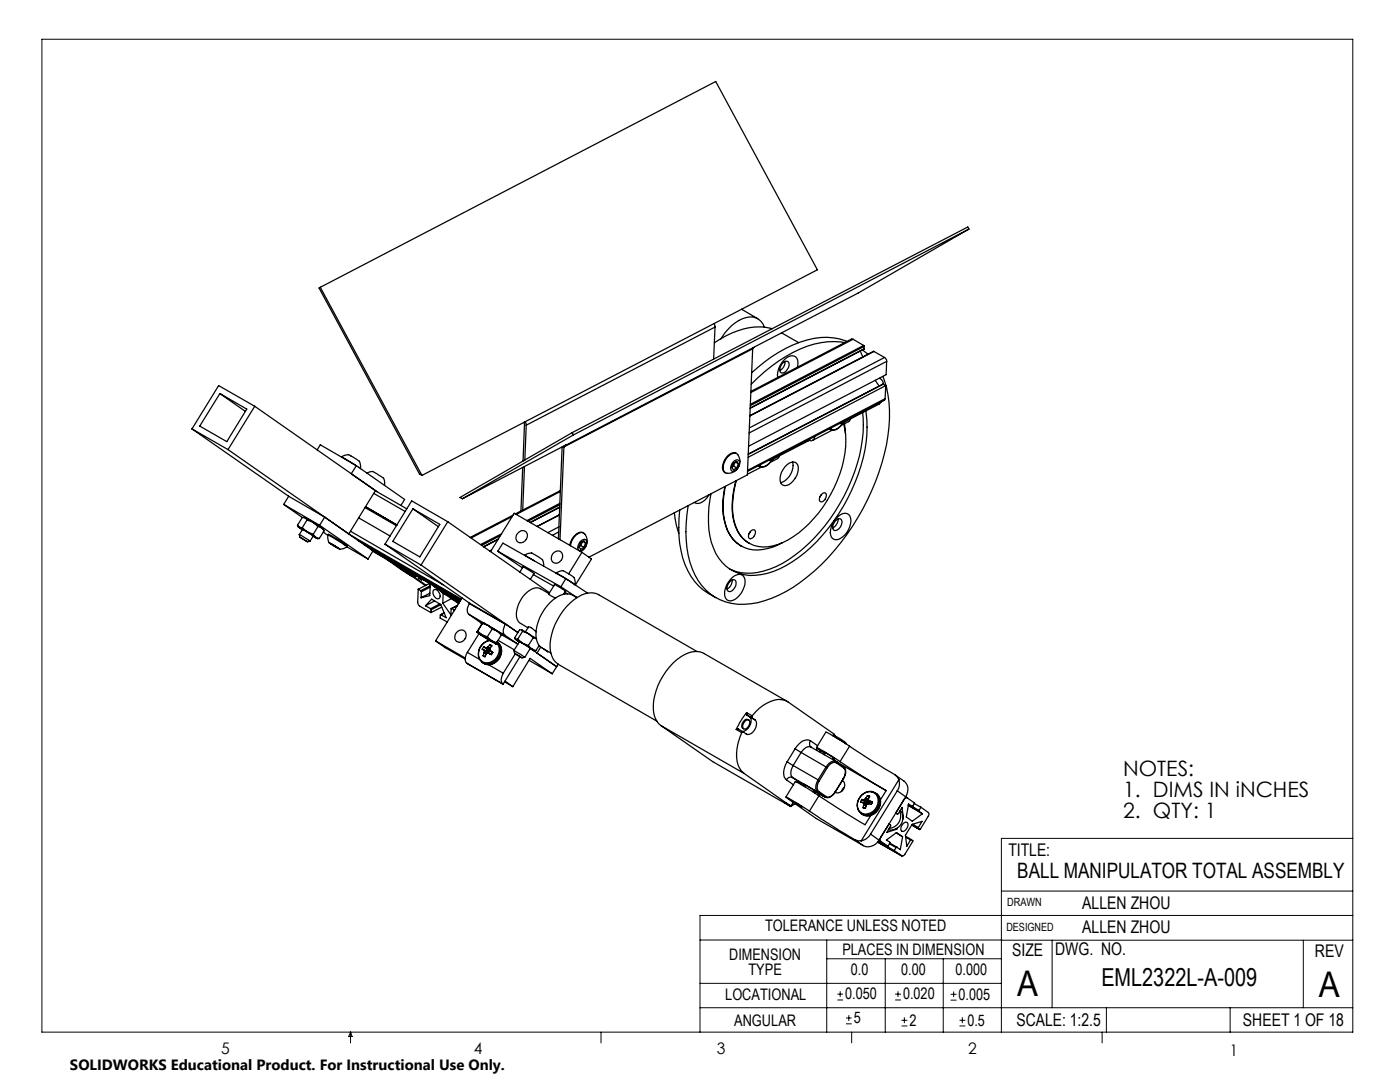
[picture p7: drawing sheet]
<svg xmlns="http://www.w3.org/2000/svg" width="279mm" height="216mm" viewBox="0 0 279 216" stroke-linecap="round" stroke-linejoin="round" font-family="sans-serif">
<g fill="none" stroke="#000" stroke-width=".2">
<path d="M8.4 7.8h261.6v198.2h-261.6zM199.8 177.8h70.2M270 167.3h-70.2v38.7M139.7 187.6h60.2M139.7 196.2h60.1M165 187.6v18.4M165 191.3h34.8M167.1 199.5h1.1M167.1 198.4h1.1M167.7 197.8v1.1M176.7 191.3v14.7M178.6 199.5h1.2"/>
<path d="M178.6 198.4h1.2M179.2 197.8v1.1M188.2 191.3v14.7M189.7 199.6h1.2M189.7 198.4h1.2M190.3 197.8v1.2M199.8 187.6h70.2M210 187.6v13.5M260.1 187.6v13.5M270 182.7h-130.3v23.3M70 206v2.1M70 206l.3 .8h-.7z"/>
<path d="M119.9 206v2.1M139.7 201.1h130.3M168.8 204.3h1.2M168.8 203.1h1.2M169.4 202.6v1.1M170 206v2.1M179.9 204.7h1.2M179.9 203.6h1.2M180.5 203v1.2M191.5 204.7h1.2M191.5 203.6h1.2M192.1 203v1.2"/>
<path d="M220 206v2.1M220.8 201.1v4.9M245.5 201.1v4.9"/>
</g>
<g fill="none" stroke="#000" stroke-width=".25">
<path d="M63.9 57.3l-.2 .2 20 37.1 .5 .3M63.9 57.3l20.3 37.6M63.9 57.3l78.9-41 20.3 37.5-20.6 10.8M193.4 45.7l-.3-.4-78.9 41M193.4 45.7l-79 41.1M193.4 45.7l-22.2 12.8-20.8 10.9M43.9 78.5l5.3 3.1-3.9 6.5-5.4-3.1zM43.9 78.5l5.1 3.6M142.5 64.6l.2 .7M142.5 64.6l-37.7 19.5M142.7 65.3l-37.7 19.5M142.7 65.3l-.3 6.4"/>
<path d="M143.9 67.6l-1.3 .8M148 61.7l3.2 1.9M150.2 69.6l-37.7 19.6M150.2 69.6l-1 25.2-31.7 16.4M150.4 69.4l-.2 .2M150.4 69.4l-37.7 19.6M152.5 65.3a14.4 14.4 0 0 0-8.6 2.3M152.5 65.3l1.6 .3M152.5 65.3a2.98 2.98 0 0 0-4.3-1.7 9.6 9.6 0 0 0-4.3 4M156 66.4l3.4 2M156 72.6a.9 .9 0 0 1 1.4-.3 1.74 1.74 0 0 1-1.4 2.1 1.18 1.18 0 0 1 0-1.8zM156.7 72.1a1.96 1.96 0 0 1-1.1 1.8"/>
<path d="M159.1 73.3l.1-.3a1.41 1.41 0 0 0-1.1-2 4 4 0 0 0-2.9 4.3M168.6 68.4a16.6 16.6 0 0 0-11.8 2.7 34.4 34.4 0 0 0-6.9 5.6M169.1 68.1a12.7 12.7 0 0 0-9.4 .2 28.2 28.2 0 0 0-9.7 6.1M170.3 67.7h-.4l-20 10.4M170.3 67.7l2.1 1.2M170.3 67.7l-20.4 10.6M171.7 70.1l.5 1.1M172.1 69.8l1.1 .9M172.4 68.9l.1 .2M172.4 68.9l-22.6 11.8M172.4 69.6l-22.7 11.9M172.4 69.6l-22.7 11.8"/>
<path d="M172.5 69.1l-.1 .5M172.5 69.1l-22.7 11.8M174.4 70.1l-24.8 12.8M174.4 70.1l2.1 1.2M174.4 70.1l-24.8 12.9M174.7 75.9l.7 1.1M175.5 75.5a1.14 1.14 0 0 1 .8 1.2M176.2 75.1a25.4 25.4 0 0 1 .3 15.5 46.5 46.5 0 0 1-16.8 25.6 20.3 20.3 0 0 1-12.5 4.4 10.7 10.7 0 0 1-9.5-8.4 25.8 25.8 0 0 1-.4-11.3M176.2 76.7l-26.9 13.9M176.2 76.7l.6 .2M176.2 76.7l-26.9 14M176.5 71.3l.4 .5 .1 .3"/>
<path d="M176.5 71.3l-26.9 14.1M176.6 79.6l-.1 .3-27.3 14.2M176.6 79.6l-27.4 14.2M176.8 76.9l-27.5 14.3M176.8 76.9l-.2 2.7M177 72.1l-.2 2.7-27.4 14.2M177 72.1l-27.5 14.3M38.3 85.6l7.2 4.1M38.3 85.6l19.3 13.4M50.8 81.1l-7.2-4.2-5.3 8.7M50.8 81.1l-5.3 8.6M50.8 81.1l24.1 16.8-5.3 8.6-24.1-16.8"/>
<path d="M57.6 99l-1 1.6M57.6 99l7.2 4.2M63.3 89.8l.6-1 7.2 4.1M68.2 91.2h.1M68.2 91.2l.5-.3a1.47 1.47 0 0 1 1.7 .3l.7 .4a1.61 1.61 0 0 1 .8 1.9M68.2 91.2l2.7 1.6M71.1 92.9l-1 1.6 5.1 3.6M71.1 92.9l9.7 6.8-.8 1.2M71.6 93.2v.1M73.2 94.4h.1a1.59 1.59 0 0 1 2.1 .3l.3 .2a1.53 1.53 0 0 1 1 1.9M74.6 98.5l6.3 3.6M74.9 97.9l6.3 3.6"/>
<path d="M104.3 93.3l-.3 8.7M104.6 84.3h.1M104.6 84.3l-.2 7.7M104.7 93.1l-.4 8.7M104.8 84.1l.2 .7M104.8 84.1l-20.6 10.8M105 84.8l-.3 7M111.8 97.9l-9 4.7M111.8 98.1l-8.8 4.6M112.2 89.2l-.8 18.3M112.5 89.2l-.7 18.5M112.7 89l-.2 .2"/>
<path d="M112.7 89l.2-.2-20.6 10.7M114.2 86.3l-22.4 13 .5 .2M114.2 86.3l.2 .5M114.4 86.8l-22.1 12.7M141.5 98.7l-.1 .2a2.53 2.53 0 0 1-2.5 1.5l-.3-.1M144.7 97.1a13.9 13.9 0 0 0 1 9.7 6.3 6.3 0 0 0 2.2 2.1M144.7 97a14.1 14.1 0 0 0 1 9.8 6.4 6.4 0 0 0 7.6 2.6l1.1-.3 1.8-.8M145.5 90.9a1.1 1.1 0 0 1 1.9 .2 2.33 2.33 0 0 1-.3 2.4 2.33 2.33 0 0 1-2.3 .8 1.92 1.92 0 0 1 0-2.5zM146.4 93l-.3 .2M146.4 93l.6 .4M146.5 92l.6-.2a.81 .81 0 0 1 .3 1.4 1.19 1.19 0 0 1-1.4 .8 1.59 1.59 0 0 1 .5-2zM146.7 92.3l-.3 .7"/>
<path d="M146.8 92.2l.6 .3M146.9 96a14.6 14.6 0 0 0 .2 9.9 6.1 6.1 0 0 0 2.4 2.5M147 90.5a1.57 1.57 0 0 0-2 .7 2.41 2.41 0 0 0-.4 3.1h.2M147.4 92.5l-.4-.4-.6 .3-.3 .9 .3 .4 .6-.3M147.4 92.5l-.4 .9M151.3 93l.3 .1M151.4 92.9l.2 .2M151.6 92.8a1.2 1.2 0 0 0 1.9-.3l.6-.8a2.06 2.06 0 0 1-2.5 1.4M151.9 93.2l-2.7 1.4M154.5 91.3l-.3 .4-.6 .1M155.6 90.9l-.4 .6-1.5 .8M157.1 92.7a1.23 1.23 0 0 1 1.2-.5 1.23 1.23 0 0 1 1 1 3.9 3.9 0 0 1-2.2 3.6 1.13 1.13 0 0 1-1.2-.3 1.13 1.13 0 0 1-.2-1.1 3.9 3.9 0 0 1 1.4-2.7z"/>
<path d="M158.2 92.2a3.6 3.6 0 0 1-2.4 4.1M161.6 87.6l-.3 .4-7.2 3.7M162.6 87.1a.83 .83 0 0 1-1.2 .8M163.9 98.7l-.3 .5M164 98.6l.3-.2h.4a1.14 1.14 0 0 1-1 1.7 1.05 1.05 0 0 1 .3-1.5zM165.5 85.6l.2 .1M165.5 85.5l.2 .2M166.1 85.8l-3.9 2.1M168.2 84.4a2.15 2.15 0 0 1-2.1 1.3l-.4-.3M168.2 84.3a2.11 2.11 0 0 1-2.5 1.4M168.4 84.6a18.9 18.9 0 0 1-1.9 12.6 24.4 24.4 0 0 1-9.2 10.5 7.9 7.9 0 0 1-7.6 .8 7.5 7.5 0 0 1-3.5-6.7 19.8 19.8 0 0 1 .8-5.9M168.6 84.6l.1 1.9"/>
<path d="M168.6 84l-.5 .4h-.4M169.7 83.6l-.3 .5-1.6 .8M172.2 82.3a30 30 0 0 1-4.7 18.3 31.1 31.1 0 0 1-12.6 12.5 10.7 10.7 0 0 1-9.3 .5M172.8 82a26 26 0 0 1-2.2 14.3 34.3 34.3 0 0 1-13.7 16.6 12.3 12.3 0 0 1-9.4 1.5 8.7 8.7 0 0 1-5.5-6.2 21.4 21.4 0 0 1-.1-9.7M175.8 80.2l-.3 .4-7.2 3.7M56.6 100.6l7.2 4.2M56.6 100.6l3.7 2.7M59.4 104.8l.4 .4M59.4 104.8l.1 .4M59.7 106.7l.7-1.1 1 .6 1.1 .7-.6 1.1M59.7 106.7l2.2 1.3M59.7 106.7l.2 .5"/>
<path d="M59.8 105.2l1.5 .9M59.8 105.2l-.3-.1 .8 .6M59.8 105.2l.5 .1M59.9 107.2l1.4 .9zM60.3 105.3l1 .8M60.3 103.3h.6M60.3 103.3l-.9 1.5M60.5 103.3h.4M60.9 103.3l1.6 .9M60.9 103.3l.4 .5M61.3 103.8l1.2 .4M61.3 103.8l-1 1.5"/>
<path d="M61.3 106.1l1.7 1.1M61.3 106.1l1.2 .5M61.9 108l-.5 .1M62.5 107l.8 .5-.3-.3M62.5 104.2l1.7 1.1M62.5 104.2l1 .9M62.5 106.6l.5 .6M63 107.2l.7 .3M63.5 105.1l.7 .2M63.5 105.1l-1 1.5M63.7 107.5h-.4M63.8 104.8l9.6 6.7"/>
<path d="M64.2 105.3l.5 .6-1 1.6M64.2 105.3l.5 .6M64.5 106.2l.9 .6M64.8 103.2l-1 1.6M64.8 103.2l9.6 6.7M65.4 106.8v.6l.3 .9M65.4 106.8l3.9 2.3M65.4 106.8l.2-.2 .8 .4 2.8 1.8 .1 .3M65.7 108.3l2.1 1.3zM66.1 108.5l.7 .5M66.1 108.5l1.3 .9-.6-.4M66.1 108.5h.1"/>
<path d="M66.8 108.9v.1M69.2 109.1l4.2 2.4M69.3 109.1l-.5 .3-1 .2M69.9 106.8l22.2 12.8M70 106l18.4 10.7M71.4 107.8l20.6 11.9M71.6 103.3l6.3 3.7M72.6 108.7l19.3 11.1M72.8 101.3l6.3 3.6M73 101.1l6.2 3.7M74.1 109.7l17.7 10.2M74.4 110l2.8 1.6 5.1 3.4-4.8-3.3"/>
<path d="M74.4 109.9l-1 1.6M74.4 109.9l3.1 1.8M76.8 108.6l7.2 4.1M76.8 108.6l16.9 11.8M77.5 111.7h.1M78 112l1.3 .8M78 112l6.9 4.8M78 111.9v.1M79.3 112.8l5.7 4M79.3 112.7v.1M81.4 113.9a1.7 1.7 0 0 0 1 1M82 114.3a.91 .91 0 0 0 1.2 .7"/>
<path d="M82.4 101.5l5.4 3.1-4 6.5-5.4-3.1zM82.4 101.5l5.1 3.6M83.5 117.6l-.1 2.6 .1 .4 .3 .4 2.2 1.2M83.5 117.6l.5 .3M83.6 115.1v.3l.5 .3 .1-.1M84 117.9l.1 .2M84 112.7l19.4 13.5-2.5-1.7M84.1 118.1l-.1 1.2M84.2 115.5v.1M84.3 115.6h-.1M84.3 115.6l-.2 .1M85.5 116.3l.4 .4-.1 2.2-1.8 .4"/>
<path d="M85.7 116.5l-2.2 1.1M85.8 118.4l-1.8 .9M85.8 117.2l-1.7 .9M85.9 116.9l-1.9 1M86.5 117.8l.1-.1a1.17 1.17 0 0 1 1 1.8 1.2 1.2 0 0 1-1.1-1.7zM86.5 116.9l5.1 3.4-4.3-2.9M86.5 116.9l5 3.5M86.5 116.9h.1M86.7 119.9l-1.8 1M87.3 117.4l4.5 2.5M87.3 117.4h.1M88 118l.9 .6"/>
<path d="M88.4 118.4v2M89.4 104.1l-7.2-4.2-5.4 8.7M89.4 104.1l-5.4 8.6M89.4 104.1l20.3 14.2M90.1 119.5l-1.7 .9M90.2 119.2l-.2-.1 1.8 .9M90.2 119.2l1.5 1M90.2 119.2h.1M92.2 119.3l-5.3 8.6M97.9 110.1l4.7-7.7 13.5 7.8M98 109.8l-.2 .2M98.1 109.7l-.4 .3"/>
<path d="M99.3 110l5 3.3M99.3 110l12.6 7.1M99.3 110l1.1-1.6 12.5 7.1M99.4 107.6l-2.8 1.5M99.4 107.6l-2.9 1.5M99.9 106.9l-3.8 1.9M100.1 106.5l-4.2 2.2M102.2 103.1l-8.2 4.3M102.4 102.8l-8.6 4.4M103.3 106.4a1.06 1.06 0 0 1 1.6-.4 1.06 1.06 0 0 1 .1 1.6 1.09 1.09 0 0 1-1.7 .6 1.09 1.09 0 0 1 0-1.8zM104.4 113.1l2.1 1.3M104.4 113.1l-.6 1.1"/>
<path d="M106.4 114.7l4.1 2.2M106.6 114.4l-.8 1.2M106.6 111.9l-1.9-1.1 .3-.2a1.54 1.54 0 0 1 2.1 .3l.7 .5a1.42 1.42 0 0 1 .7 1.6M109.5 118.5l.5 .4 .9 .4M109.6 118.5l-1.7-1a2.24 2.24 0 0 0-2.6 .6 5.7 5.7 0 0 0-2.1 5.5l.6 .8 1.6 .9M110.3 110.5a1.07 1.07 0 0 1 1.6-.4 1.07 1.07 0 0 1 .2 1.6 1.11 1.11 0 0 1-1.7 .5 1.11 1.11 0 0 1-.1-1.7zM110.7 116.7l2.2 1.3h-.1M110.7 116.6l-1.2 1.9M111.5 106.2l-1.3 .6M111.5 105.1l-2.2 1.2M111.6 102.7l-4.4 2.4M111.6 102.8l-4.4 2.3"/>
<path d="M111.7 101.2l-5.9 3.1M111.7 101.2l-5.9 3M111.7 100.7l-6.3 3.3M111.7 100.4l-6.6 3.5M111.9 117.1l3.2 2.1a3.5 3.5 0 0 0-4.7 .5 8.8 8.8 0 0 0-3.2 8.3l.6 1 2.2 1.3M112.7 118.2l.6 .3M112.9 118l-.4 .6M112.9 115.5l-1 1.6M112.9 115.5l4.4 2.9M113.8 108.9a2.94 2.94 0 0 1 2.4-2.6 2.12 2.12 0 0 1 1 2 2.12 2.12 0 0 1-1.3 1.8M114.8 116.7v-.4a1.66 1.66 0 0 0-1.2-1.8l-.4-.2a1.56 1.56 0 0 0-2.2 .1l3.8 2.3M115.7 108.1a.8 .8 0 0 1 1.4-.2 1.67 1.67 0 0 1-1.4 2 1.12 1.12 0 0 1 0-1.8z"/>
<path d="M115.9 108.9l-.3 .1M115.9 108.9l.6 .3M116.1 110.2l-2.6 4.3M116.1 110.2l1.9 1.3-3.2 5.2M116.2 108.1l-.3 .8M116.3 108.1l.6 .3M116.5 106.4a1.15 1.15 0 0 0-1.6 .3 3.3 3.3 0 0 0-1.2 2.1M116.9 108.4l-.4-.5-.6 .4-.3 .8 .3 .5 .6-.4M116.9 108.4l-.4 .8M134.6 102.3l.4 2.5 .5 1.6M135.7 101.8a20.3 20.3 0 0 0 2.2 13.2 11.3 11.3 0 0 0 4.9 4.2M145.8 116a.69 .69 0 0 1 1-.1 1.7 1.7 0 0 1-1.3 2.1 1.09 1.09 0 0 1 0-1.7z"/>
<path d="M146.1 115.7v.4a2.02 2.02 0 0 1-1 1.4M146.2 115.2a1.38 1.38 0 0 1 1.4-.6 1.38 1.38 0 0 1 1.1 1 4.1 4.1 0 0 1-2.9 4.3 1.47 1.47 0 0 1-1.2-2 4.7 4.7 0 0 1 1.6-2.7zM149.7 106.1l-.2 .4M149.8 106l.3-.2h.5a1.17 1.17 0 0 1-1.1 1.7 1.07 1.07 0 0 1 .3-1.5zM166.9 103.4a1.89 1.89 0 0 1 2.5-.7 2.57 2.57 0 0 1 0 2.9 3.5 3.5 0 0 1-2.5 2.1 1.42 1.42 0 0 1-1.1-2 4.6 4.6 0 0 1 1.1-2.3zM166.9 103.8a.62 .62 0 0 1 .8-.3 .62 .62 0 0 1 .3 .8 1.45 1.45 0 0 1-1.6 1.5 1.56 1.56 0 0 1 .5-2zM167.3 103.5a2.07 2.07 0 0 1-1.1 1.9M84.9 120.9l1.2-1.3 1.8 1 1.1 2.7-1-.6M84.9 120.9l1 .6M85.9 121.5l.1 .2M86 121.7v.5M86.9 127.9l6 3.4"/>
<path d="M86.9 127.9l1.9 1.3 4.1 2.3M87.8 120.5l-1.9 1M88 122.7l-.2 .6 1.5 .8M88 120.7l-2 1M88.2 121.1l-2.2 1.1M88.4 120.4l1.6 2.3v-1.2l.1-.1M88.6 122.3l-.7 .4M88.7 122.3l-.7 .4M90.1 121.4l.6 .3M90.7 121.7v.1M90.8 121.7h-.1M91.1 126.2a1.07 1.07 0 0 1 1.6-.3 1.07 1.07 0 0 1 .1 1.6 1.11 1.11 0 0 1-1.7 .5 1.11 1.11 0 0 1 0-1.8z"/>
<path d="M91.3 120.9l-1.2 .5M91.3 120.8l-1.2 .6M93.2 132.4l7.2 4.1M93.3 130.2a1.79 1.79 0 0 0-.1 2.2M93.3 130.2l2.5 1.4M93.6 122.6l7.2 4.2M93.6 122.6l2.4 1.7M93.7 120.4a1.67 1.67 0 0 0-.1 2.2M93.7 120.4l7.2 4.2M93.7 120.4h.1M93.7 120.4l7.2 4.1M95.2 126.1l.1-.2 .9 .7"/>
<path d="M95.2 126.1l.9 .7M95.2 126.1l1 .5M95.2 126.1v.1M95.3 126l-.1 .1M95.3 126l.8 .8M95.6 126.4l-2.3 3.8M96 126.6l2.1 1.4zM96 124.3l.2 .2M96 124.3l.2 .1M96.1 126.8l1.9 1.2M96.2 126.6l1.9 1.2M96.2 126.6l1.1 .5"/>
<path d="M96.2 129.5l.4 .3M96.2 132.2l.4 .2M96.2 129.5l.9 .5M96.3 124.4l1.1 .4M96.3 124.4l-1 1.6M96.3 124.2h.1M96.3 124.2v.2M96.3 124.2l1.1 .6M96.3 124.2l-.1 .3M96.4 130.8l.5 .2M96.5 126.9l1.3 .8M96.6 129l-.4 .5"/>
<path d="M96.6 129l.3 .3M96.6 129.8h.1M96.6 129.8l.7 .3M96.6 129l.7 .7M96.6 129.8l.1 .2M96.6 130.3l-.2 .5M96.6 130.2v.1M96.6 130.2l.4 .3M96.7 130l-.1 .2M96.7 130h.1M96.7 130l.6 .3M96.7 130l.7 .3"/>
<path d="M96.9 129.3h.1M96.9 129.3l.6 .6M96.9 129.3h.2M97 130.5l-.2 .6-.4-.3M97.1 129.3h.1M97.1 130l.2 .1M97.2 129.3l.7 .6M97.3 127.1l.8 .7M97.3 130.3l-.3 .2M97.3 130.3l.2 .1M97.3 130.1h.1M97.3 129.7l-.2 .3"/>
<path d="M97.3 129.7l.6 .2M97.3 130.1l.2 .3M97.4 124.8l1.8 1.1M97.4 129.1l-.2 .2M97.4 124.8l.8 .7M97.4 129.1h.1M97.4 129.1l.4 .3M97.5 132.6l2.9 1.7M97.5 130.4h.1M97.5 130.4l.6 .2M97.7 127.8a2.69 2.69 0 0 0-1.8 4.1l.3 .3M97.8 127.8a2.56 2.56 0 0 0-1.9 3.9 2.18 2.18 0 0 0 3.5-1.1 2.06 2.06 0 0 0-.3-2.3"/>
<path d="M97.8 129.4l-.1 .2 .2 .3M97.8 128.6l.4 .3-.4 .5M97.8 128.6l-.4 .5M97.8 128.6l.3 .4M97.9 129.9l.2 .1a.36 .36 0 0 1 0 .6M97.9 129.9l.4 .4M98 128l1 .5M98 128h.1M98.1 127.8l.9 .7M98.1 127.8l1 .5M98.2 125.5l1 .4M98.2 125.5l-.9 1.6"/>
<path d="M99 128.5h.1M99.1 128.3l-.1 .2M99.2 128.1a2.49 2.49 0 0 1 .9 2.5 2.49 2.49 0 0 1-1.9 1.9 1.98 1.98 0 0 1-1.6-.1M99.2 128.1a2.62 2.62 0 0 1 .4 2.8 2.62 2.62 0 0 1-2.3 1.6l-.5-.1-.6-.2M99.2 128.1a2.49 2.49 0 0 1-.6 4.2 2.04 2.04 0 0 1-2 .1M99.2 125.9l.9 .7M99.2 125.9l.8 .8M99.4 127.8l3.3 1.9M100 126.7l-.9 1.6M100.1 126.6l3.1 1.8M100.1 126.6h.1M100.1 126.6l-.1 .1"/>
<path d="M100.4 136.5h.1M100.4 134.3a1.67 1.67 0 0 0 0 2.2M100.7 136l1.6 1M100.8 126.8l2.4 1.6M100.8 135.9l1.5 1.1M100.9 124.6a1.79 1.79 0 0 0-.1 2.2M100.9 124.5v.1M102.6 129.8l2.1 1.4M102.6 129.8l.1 .6M102.7 130.4l1.5 .9zM102.8 127.4v.2M102.8 130.5l-2.4 3.8"/>
<path d="M102.9 127.6l-.1-.1 .8 .6M102.9 127.6l1.4 .7M103.2 128.4l.1 .2M103.3 127.5l1 .8M103.3 127.5l-.4 .1M103.6 128.1l2.2 1.3-1.1 1.8M103.6 128.1l-1 1.7M103.8 131.1l-3.4 5.4M104.1 125.7l1.3 .7M104.1 125.7h-.4l-1 1.5 .2 .4M104.1 125.7l.2 .3M104.3 126l1.1 .4"/>
<path d="M104.3 128.3l1.8 1.2M104.3 128.3l1.1 .5M104.3 126l-1 1.5M104.7 131.2l-.5 .1M105.4 125.2v-.1a1.9 1.9 0 0 1 1.6 1M105.4 128.8l.7 .7M105.4 126.4l1.6 1M105.4 126.4l1 .8M105.5 125.1l-.7 1M105.6 131.8l4.6 2.6M105.8 129.4l.8 .5M106.1 129.5l.5 .4"/>
<path d="M106.1 129.5l.9 .3M106.4 127.2l.7 .3M106.4 127.2l-1 1.6M106.7 129.9l4.4 3.1M107 129.8l-.4 .1M107.6 128.9l.2 .1M107.6 128.8l-.6 1M107.9 129.1l-.7 1.2M108.5 129.5l.9 .5M110.2 134.4l-4.4-3-3.5 5.6M111.1 133l-.9 1.4M111.4 132.5l-.3 .5"/>
<path d="M139.1 130l-19.6-11.3a4.5 4.5 0 0 0-5 1 12.1 12.1 0 0 0-4.6 10.4 3.6 3.6 0 0 0 1.5 2.5l19.7 11.3M157.1 139.9l-16.6-9.5a4.3 4.3 0 0 0-4.7 .7 12.9 12.9 0 0 0-5.4 10.5 4.2 4.2 0 0 0 1.5 3.2M131.9 144.8l16.6 9.5M131.9 144.8l10.3 7.2 15.6 8.9M146.9 145.6l.3-.2 1.2 .7M146.9 145.6l1.1 .6M148 146.2a8.3 8.3 0 0 0-.4 7.2l.9 .9M148.4 146.1l-.4 .1M148.5 154.3l9.1 6.4M148.7 143.9l.5-.3 .3 .1a1.19 1.19 0 0 1-1.1 1.7 1.09 1.09 0 0 1 .3-1.5zM149 142.2l-1.4 2-.7 1.4M149 142.2v.5"/>
<path d="M149 142.2l1.1 .6M149 142.7l1.1 .6M149 142.7l.6 .4M149.4 143.7a.58 .58 0 0 0-.9 .1 .95 .95 0 0 0-.1 1.6M149.6 143.1a1.86 1.86 0 0 1-.7 2.6l-.7 .2M149.6 143.1l1.1 .6M150.1 142.8a8 8 0 0 1 5.3-3.2l1.3 .2 .6 .3 9.1 6.3 .1 .4M150.1 142.8v.5M150.1 143.3l.6 .4M150.7 143.7a2.03 2.03 0 0 1-1.4 2.9l-.9-.5M157 155.6l1.4 1M157.1 152l-.5 1.1a2.29 2.29 0 0 0 .4 2.5"/>
<path d="M157.1 152l1.2 .8M158.2 155.2a.94 .94 0 0 0-1.2 .4M158.2 155.2l5 2.8M158.2 155.2l1.4 1M158.3 152.8a1.97 1.97 0 0 0-.1 2.4M158.3 152.8l5 2.8M158.7 149.4l1.2 .7M158.7 149.4l-1.6 2.6M159 156.1l.6 .1M159.6 156.2l1.1 .6zM159.9 150.1l-1.6 2.7M159.9 150.1l5 2.9"/>
<path d="M160.1 156.4l-.2 .2M160.7 156.7l-.3-.2 2.3 1.4-.3-.2M160.8 156.6l-.3 .4M161.7 147.8a2.19 2.19 0 0 0-2.7 1.1l-.3 .5M161.7 147.8a.96 .96 0 0 0 .2 1.3M161.7 147.8l1.5 1M161.9 149.1a1.68 1.68 0 0 0-2 1M161.9 149.1l5 2.8M162.3 157.7l2.4 1.4M162.4 157.7l-.2 .3M162.8 158l-.2 .3M163 149.2l.1 .6"/>
<path d="M163.2 158l1.4 1M163.3 155.6a1.95 1.95 0 0 0-.1 2.4M163.3 155.6l.2 .2M163.4 157.9l-.2 .1M163.4 157.9l1.5 1M163.4 158.8l5.6 3.6 3.6 2.2 1.2-1.9M163.4 158.8l-4.7-2.8-1.9 3M163.4 158.8l-1.9 3.1M163.5 155.8a1.74 1.74 0 0 0-.1 2.1M163.5 158.4l-.2 .3M163.7 149.7v.4M164.6 159l.1 .1"/>
<path d="M164.6 150.4l-1.7-1.2 1.6 .8 3.1 2M164.7 150.3l-.2-.2 2.1 1.3-.3-.1M164.7 150.2l-.2 .4M164.9 153l.2 .2M164.9 158.9l-.3 .1M164.9 153l-1.6 2.6M165.1 153.2l-1.6 2.6M166.2 146.8a4.5 4.5 0 0 1 2.4 1.2l.2 .2v.2M166.2 146.8l2.5 1.6M166.2 151.5l1.1 .7M166.4 151.2l-.2 .4M166.5 146.6v.2"/>
<path d="M166.6 151.8h.1M166.7 158a1.45 1.45 0 0 1-1.8 .9M166.7 158h.1M166.7 158l-.2 .3a1.69 1.69 0 0 1-1.7 .8M166.9 152h.1M166.9 152a1.61 1.61 0 0 0-2 1M166.9 152v.2M166.9 152l1.4 1M166.9 152.2a1.56 1.56 0 0 0-1.8 1M166.9 152.2l1.5 1M167.3 152.2l9.5 5.6M167.3 152.2v.1"/>
<path d="M167.6 152l9.2 5.8M168.1 155.8a1.43 1.43 0 0 1 .2 1.7 1.43 1.43 0 0 1-1.6 .6M168.3 155.4l-1.6 2.6M168.3 155.4h.1M168.3 153a1.77 1.77 0 0 1 0 2.4M168.3 153l.1 .2M168.4 153.2a1.74 1.74 0 0 1-.1 2.2M168.5 157.1l-.6 .8M169.5 148.9l9 5.7 .5 .4 .4 .6M169.5 148.9l-4.7-2.8-1.9 3.1M169.5 148.9l-1.9 3.1M171.9 158.7a1.9 1.9 0 0 1 2.7-.4 1.9 1.9 0 0 1 .3 2.7 2.13 2.13 0 0 1-3.5 .7 2.5 2.5 0 0 1 .5-3z"/>
<path d="M171.9 159.5l.5 .1M171.9 159.5l-.1 .6h.4M171.9 159.5l.9 .6M172.4 159.6h.1M172.4 159.6l.6 .6M172.6 159.5h.1M172.6 159.5l-.2 .1M172.6 159.5l.8 .6M172.8 159.3l-.2 .2M172.8 159.2v.1M172.8 159.2l.5 .4M173.1 158.8l.5 .1-.3 .7"/>
<path d="M173.1 158.8l-.3 .4M173.1 158.8l.3 .4M173.3 159.7l.2 .1M173.3 159.6v.1M173.3 159.7l.6 .5M173.5 159.8h.1M173.5 159.8l.5 .5-.5-.5M173.5 159.8h.1a.32 .32 0 0 1 .4 .4 .32 .32 0 0 1-.5 .2h-.2M173.5 159.9l-.1 .2M174.1 157.9l.1 .1M174.1 157.9a2.67 2.67 0 0 0-2.6 1.3 2.67 2.67 0 0 0 .1 2.9 2.27 2.27 0 0 0 3.6-1.1 2.14 2.14 0 0 0-.5-2.7M174.1 158l.6 .3"/>
<path d="M174.7 158.3a2.19 2.19 0 0 1 .4 3.3 2.32 2.32 0 0 1-3 .9M174.9 158.4a2.41 2.41 0 0 1-.4 3.9 2.1 2.1 0 0 1-2.4 .2M176.8 157.8l-1.1 1.8M178.7 154.7l1.7 1.2a2.29 2.29 0 0 1 .4 3.1M179.1 157.8l-5.4 8.6M179.1 157.8l1.7 1.2M179.4 155.6a2.51 2.51 0 0 1-.3 2.2M179.4 155.6l-7.5 12.2M180.7 159l.3 .2M180.8 159l-5.4 8.6M156.5 160.1l1.1 .6M156.5 160.1l1.3 .8"/>
<path d="M158.3 160.1l-.4 .6h-.3M158.7 160.4l-.9 .5M158.8 160.2l1.3 .8zM161.5 161.9l-2.5-1.7-2.1-1.1a117.9 117.9 0 0 0 15.4 9.6M161.5 161.9l9.1 5.6M170.6 167.5l.6 .3h.7M170.6 167.5l1.7 1.2M171.9 162.3l.2 .2M172.2 160.1h.1M172.2 160.1l.1 .2M172.2 160.1l.8 .4M172.3 161.2l.3 .1"/>
<path d="M172.3 160.3h.1M172.3 160.3l.6 .2M172.4 160.3v.2M172.4 160.6l-.1 .6M172.4 160.5v.1M172.4 160.5l.4 .3-.4-.2M172.4 160.3l.5 .3M172.8 160.1l-.1 .3M172.8 160.1l.2 .1M173 160.2h.1M173.3 160.4h-.3l-.2 .5a.3 .3 0 0 1-.1 .4 .3 .3 0 0 1-.4-.1M173.3 160.4h.1"/>
<path d="M173.4 160.1l-.4 .1M173.4 160.1h.1M173.7 166.4a2.83 2.83 0 0 1-1.8 1.4M173.7 166.4l1.7 1.2M175.2 168l4.8 2.8M175.3 167.9l3.2 1.8M175.3 167.8l1.9 1.1M175.4 167.6l.3 .3M175.4 167.6a2.45 2.45 0 0 1-3.1 1.1M175.7 167.9l1.5 1M177.5 168.4l1.3 .7M177.6 168.2l1.4 .9"/>
<path d="M178.5 169.7l1.5 1.1M178.8 169.1l-.3 .6M178.8 165.4l.2 .1M178.8 166.2l1.3 .8M179 165.5l-2 .6 .8-1.3-.4-.4-1.6 2.7-.2 .4 .1 .4M179 169.1h-.2M179.1 165.2l-.1 .3M179.6 161.9a2.5 2.5 0 0 1-2.2 3.4M179.6 161.7a2.34 2.34 0 0 1 .2 2.8 2.34 2.34 0 0 1-2.5 1M180.1 167l-1.2-.9-2 1.5 .7 .5-.4 .8M180.1 167l-.4 2.5-.7-.4M180.2 163.3h.1"/>
<path d="M180.3 164.3l.5-.3 .2 .1a1.19 1.19 0 0 1-1 1.7 1.09 1.09 0 0 1 .3-1.5zM180.3 163.3l-.1 .1M180.7 166.9l1.2 .6M180.8 167l.9 .6M181.3 160.7l2.8 1.7M181.3 160.5l.7 .4M181.3 160.7l2.1 1.2M181.9 167.5l-.2 .1M181.9 167.5l.3 .4-1.7 2.7-.2 .2h-.3M182 164.6l1.5 .9M182 160.9l.5-.7-1.5-1h-.3l-1.9 3 .4 .2 .8-1.3 .3 2.2M182 160.9l-.7-.5-.4 2.6 1.2 .9 2-1.5"/>
<path d="M182 164.6l1.3 .7M182.1 160.9l1.3 .8M182.1 164.5l1.2 .6M182.5 160.3l1.3 .8M183.3 165.1v.2M183.3 165.3l.2 .2M183.3 165.1l.7-1.2-2 .6-1.3 2.2 .3 2.2 .7-1.3M183.4 161.7v.2M183.4 161.9l.7 .5M183.8 161.1l1.5 1 .1 .5-1.7 2.9h-.2M183.8 161.1l-.4 .6"/>
</g>
<g font-size="7.1">
<text x="203" y="198.7">A</text>
<text x="263.2" y="198.9">A</text>
</g>
<text font-size="4.9" x="219.8" y="196.7">EML2322L-A-009</text>
<g font-size="4.2">
<text x="224.2" y="154.8">NOTES:</text>
<text x="224.2" y="158.9">1. DIMS IN iNCHES</text>
<text x="224.2" y="163.1">2. QTY: 1</text>
<text x="203" y="175.1">BALL MANIPULATOR TOTAL ASSEMBLY</text>
</g>
<g font-size="3.5">
<text x="201.2" y="170.7">TITLE:</text>
<text x="216" y="181.4">ALLEN ZHOU</text>
<text x="202" y="190.7">SIZE</text>
<text x="210.6" y="190.6">DWG. NO.</text>
<text x="216" y="186.2">ALLEN ZHOU</text>
<text x="262.4" y="190.9">REV</text>
<text x="202.9" y="204.6">SCALE: 1:2.5</text>
<text x="248.1" y="204.6">SHEET 1 OF 18</text>
</g>
<g font-size="3.2">
<text x="152.7" y="185.7">TOLERANCE UNLESS NOTED</text>
<text x="145.5" y="191.5">DIMENSION</text>
<text x="168.1" y="190.5">PLACES IN DIMENSION</text>
<text x="149.4" y="194.6">TYPE</text>
<text x="169.8" y="194.6">0.0</text>
<text x="179.8" y="194.6">0.00</text>
<text x="190.7" y="194.6">0.000</text>
<text x="144.7" y="199.6">LOCATIONAL</text>
<text x="168.7" y="199.4">0.050</text>
<text x="180.2" y="199.4">0.020</text>
<text x="191.3" y="199.5">0.005</text>
<text x="146.5" y="204.6">ANGULAR</text>
<text x="170.4" y="204.2">5</text>
<text x="181.5" y="204.6">2</text>
<text x="193.1" y="204.6">0.5</text>
<text x="44.2" y="210.4">5</text>
<text x="94.6" y="210.3">4</text>
<text x="143.1" y="210.4">3</text>
<text x="193.2" y="210.3">2</text>
<text x="245.4" y="210.6">1</text>
</g>
<text font-size="3" x="14" y="213.5">SOLIDWORKS Educational Product. For Instructional Use Only.</text>
<g font-size="2.3">
<text x="200.8" y="185.7">DESIGNED</text>
<text x="201" y="180.9">DRAWN</text>
</g>
</svg>
